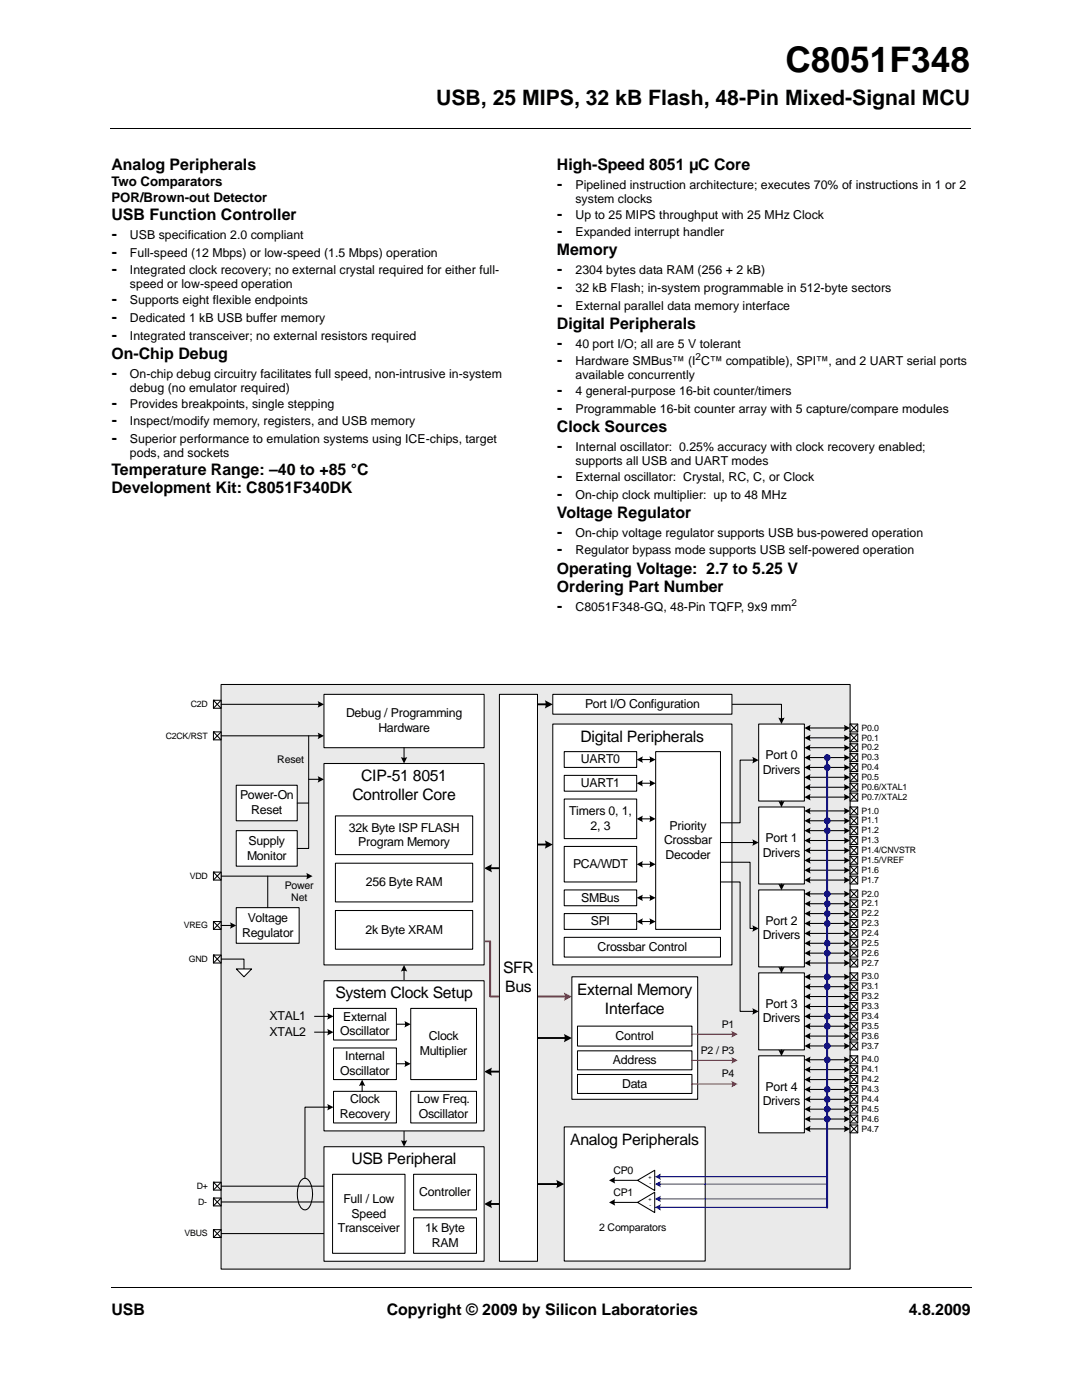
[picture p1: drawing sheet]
<svg xmlns="http://www.w3.org/2000/svg" width="216mm" height="279mm" viewBox="0 0 216 279" stroke-linecap="round" stroke-linejoin="round" font-family="sans-serif">
<path d="M22.1 25.7h171.7M22.1 256.9h171.7" fill="none" stroke="#000" stroke-width=".2"/>
<g fill="#fff">
<path d="M22.2 135.3h171.5v119.7h-171.5z"/>
<path d="M22.5 12.1h27.8v13.3h-27.8z"/>
<path d="M22.3 134.9h171.3v120.1h-171.3z"/>
<path d="M32.9 136.3h150.1v117.3h-150.1z"/>
</g>
<path d="M44.1 136.6h125.5v116.7h-125.5z" fill="#eaeaea"/>
<path d="M44.1 136.6h125.5v116.7h-125.5z" fill="none" stroke="#000" stroke-width=".21"/>
<path d="M64.6 138.6h32v10.6h-32z" fill="#fff"/>
<path d="M64.6 138.6h32v10.6h-32z" fill="none" stroke="#000" stroke-width=".21"/>
<path d="M151.4 144.5h9.1v15.4h-9.1z" fill="#fff"/>
<path d="M151.4 144.5h9.1v15.4h-9.1z" fill="none" stroke="#000" stroke-width=".21"/>
<path d="M169.6 144.5h1.6v1.6h-1.6z" fill="#fff"/>
<path d="M146 140.6h9.9v2.9M169.6 144.5h1.6v1.6h-1.6zM169.6 144.5h.1M169.6 144.5l1.6 1.6M171.2 144.5l-1.6 1.6" fill="none" stroke="#000" stroke-width=".21"/>
<path d="M155.3 143.2l.6 .1 .7-.1-.7 1.3z" fill-rule="evenodd" fill="#000"/>
<path d="M110.3 138.6h35.7v3.9h-35.7z" fill="#fff"/>
<path d="M110.3 138.6h35.7v3.9h-35.7z" fill="none" stroke="#000" stroke-width=".21"/>
<path d="M97.8 173.3h1.7" fill="none" stroke="#000" stroke-width=".37"/>
<path d="M96.6 173.3l1.6-.8-.2 .8 .2 .8z" fill-rule="evenodd" fill="#000"/>
<path d="M110.3 144.5h35.7v48.1h-35.7z" fill="#fff"/>
<path d="M110.3 144.5h35.7v48.1h-35.7z" fill="none" stroke="#000" stroke-width=".21"/>
<path d="M130.8 150h13v35.5h-13z" fill="#fff"/>
<path d="M130.8 150h13v35.5h-13z" fill="none" stroke="#000" stroke-width=".21"/>
<path d="M112.6 187.1h31.2v3.9h-31.2z" fill="#fff"/>
<path d="M128 151.6h1.9M128 163.4h1.9M128 172.5h1.9M128 179.2h1.9M112.6 187.1h31.2v3.9h-31.2z" fill="none" stroke="#000" stroke-width=".21"/>
<g fill="#000">
<path d="M127 151.6l1.3-.7-.2 .7 .2 .7z" fill-rule="evenodd"/>
<path d="M129.6 150.9l1.2 .7-1.2 .7 .1-.7z" fill-rule="evenodd"/>
<path d="M108.7 167.7l1.6 .9-1.6 .8 .2-.9z" fill-rule="evenodd"/>
<path d="M127 163.4l1.3-.6-.2 .6 .2 .7z" fill-rule="evenodd"/>
<path d="M127 172.5l1.3-.7-.2 .7 .2 .6z" fill-rule="evenodd"/>
<path d="M127 179.2l1.3-.7-.2 .7 .2 .6z" fill-rule="evenodd"/>
<path d="M129.6 162.8l1.2 .6-1.2 .7 .1-.7z" fill-rule="evenodd"/>
<path d="M129.6 171.8l1.2 .7-1.2 .6 .1-.6z" fill-rule="evenodd"/>
<path d="M129.6 178.5l1.2 .7-1.2 .6 .1-.6z" fill-rule="evenodd"/>
<path d="M96.6 213.9l1.6-.8-.2 .8 .2 .8z" fill-rule="evenodd"/>
</g>
<path d="M107.3 168.5h1.8M97.8 213.9h1.7" fill="none" stroke="#000" stroke-width=".37"/>
<path d="M47.1 156.7h12.2v7.1h-12.2z" fill="#fff"/>
<path d="M47.1 156.7h12.2v7.1h-12.2zM44.1 191.4h4.6v2" fill="none" stroke="#000" stroke-width=".21"/>
<path d="M47.2 193.4h3l-1.5 1.5z" fill="#fff"/>
<path d="M128 156.3h1.9M44.1 174.9h17.3M47.2 193.4h3l-1.5 1.5zM128 183.9h1.9" fill="none" stroke="#000" stroke-width=".21"/>
<g fill="#000">
<path d="M127 156.3l1.3-.6-.2 .6 .2 .7z" fill-rule="evenodd"/>
<path d="M129.6 155.7l1.2 .6-1.2 .7 .1-.7z" fill-rule="evenodd"/>
<path d="M61.1 174.2l1.3 .7-1.3 .6 .2-.7z" fill-rule="evenodd"/>
<path d="M127 183.9l1.3-.6-.2 .6 .2 .7z" fill-rule="evenodd"/>
<path d="M129.6 183.3l1.2 .6-1.2 .7 .1-.7z" fill-rule="evenodd"/>
</g>
<path d="M112.6 150h14.4v3.2h-14.4z" fill="#fff"/>
<path d="M112.6 150h14.4v3.2h-14.4z" fill="none" stroke="#000" stroke-width=".21"/>
<path d="M112.6 159.5h14.4v7.9h-14.4z" fill="#fff"/>
<path d="M112.6 159.5h14.4v7.9h-14.4z" fill="none" stroke="#000" stroke-width=".21"/>
<path d="M112.6 168.9h14.4v7.1h-14.4z" fill="#fff"/>
<path d="M112.6 168.9h14.4v7.1h-14.4z" fill="none" stroke="#000" stroke-width=".21"/>
<path d="M112.6 177.6h14.4v3.2h-14.4z" fill="#fff"/>
<path d="M112.6 177.6h14.4v3.2h-14.4z" fill="none" stroke="#000" stroke-width=".21"/>
<path d="M112.6 154.7h14.4v3.2h-14.4z" fill="#fff"/>
<path d="M112.6 154.7h14.4v3.2h-14.4z" fill="none" stroke="#000" stroke-width=".21"/>
<path d="M112.6 182.3h14.4v3.2h-14.4z" fill="#fff"/>
<path d="M112.6 182.3h14.4v3.2h-14.4z" fill="none" stroke="#000" stroke-width=".21"/>
<path d="M169.6 146.5h1.6v1.5h-1.6z" fill="#fff"/>
<path d="M169.6 146.5h1.6v1.5h-1.6zM169.6 146.5h.1M169.6 146.5l1.6 1.5M171.2 146.5l-1.6 1.5" fill="none" stroke="#000" stroke-width=".21"/>
<path d="M169.6 148.4h1.6v1.6h-1.6z" fill="#fff"/>
<path d="M169.6 148.4h1.6v1.6h-1.6zM169.6 148.4h.1M169.6 148.4l1.6 1.6M171.2 148.4l-1.6 1.6" fill="none" stroke="#000" stroke-width=".21"/>
<path d="M169.6 150.4h1.6v1.6h-1.6z" fill="#fff"/>
<path d="M169.6 150.4h1.6v1.6h-1.6zM169.6 150.4h.1M169.6 150.4l1.6 1.6M171.2 150.4l-1.6 1.6" fill="none" stroke="#000" stroke-width=".21"/>
<path d="M169.6 152.4h1.6v1.6h-1.6z" fill="#fff"/>
<path d="M169.6 152.4h1.6v1.6h-1.6zM169.6 152.4h.1M169.6 152.4l1.6 1.6M171.2 152.4l-1.6 1.6" fill="none" stroke="#000" stroke-width=".21"/>
<path d="M169.6 154.3h1.6v1.6h-1.6z" fill="#fff"/>
<path d="M169.6 154.3h1.6v1.6h-1.6zM169.6 154.3h.1M169.6 154.3l1.6 1.6M171.2 154.3l-1.6 1.6" fill="none" stroke="#000" stroke-width=".21"/>
<path d="M169.6 156.3h1.6v1.6h-1.6z" fill="#fff"/>
<path d="M169.6 156.3h1.6v1.6h-1.6zM169.6 156.3h.1M169.6 156.3l1.6 1.6M171.2 156.3l-1.6 1.6" fill="none" stroke="#000" stroke-width=".21"/>
<path d="M169.6 158.3h1.6v1.6h-1.6z" fill="#fff"/>
<path d="M169.6 158.3h1.6v1.6h-1.6zM169.6 158.3h.1M169.6 158.3l1.6 1.6M171.2 158.3l-1.6 1.6" fill="none" stroke="#000" stroke-width=".21"/>
<path d="M151.4 161.1h9.1v15.3h-9.1z" fill="#fff"/>
<path d="M151.4 161.1h9.1v15.3h-9.1z" fill="none" stroke="#000" stroke-width=".21"/>
<path d="M169.6 161.1h1.6v1.5h-1.6z" fill="#fff"/>
<path d="M169.6 161.1h1.6v1.5h-1.6zM169.6 161.1h.1M169.6 161.1l1.6 1.5M171.2 161.1l-1.6 1.5" fill="none" stroke="#000" stroke-width=".21"/>
<path d="M169.6 163h1.6v1.6h-1.6z" fill="#fff"/>
<path d="M169.6 163h1.6v1.6h-1.6zM169.6 163h.1M169.6 163l1.6 1.6M171.2 163l-1.6 1.6" fill="none" stroke="#000" stroke-width=".21"/>
<path d="M169.6 165h1.6v1.6h-1.6z" fill="#fff"/>
<path d="M169.6 165h1.6v1.6h-1.6zM169.6 165h.1M169.6 165l1.6 1.6M171.2 165l-1.6 1.6" fill="none" stroke="#000" stroke-width=".21"/>
<path d="M169.6 167h1.6v1.6h-1.6z" fill="#fff"/>
<path d="M169.6 167h1.6v1.5h-1.6zM169.6 167h.1M169.6 167l1.6 1.5M171.2 167l-1.6 1.5" fill="none" stroke="#000" stroke-width=".21"/>
<path d="M169.6 168.9h1.6v1.6h-1.6z" fill="#fff"/>
<path d="M169.6 168.9h1.6v1.6h-1.6zM169.6 168.9h.1M169.6 168.9l1.6 1.6M171.2 168.9l-1.6 1.6" fill="none" stroke="#000" stroke-width=".21"/>
<path d="M169.6 170.9h1.6v1.6h-1.6z" fill="#fff"/>
<path d="M169.6 170.9h1.6v1.6h-1.6zM169.6 170.9h.1M169.6 170.9l1.6 1.6M171.2 170.9l-1.6 1.6" fill="none" stroke="#000" stroke-width=".21"/>
<path d="M169.6 172.9h1.6v1.6h-1.6z" fill="#fff"/>
<path d="M169.6 172.9h1.6v1.6h-1.6zM169.6 172.9h.1M169.6 172.9l1.6 1.6M171.2 172.9l-1.6 1.6" fill="none" stroke="#000" stroke-width=".21"/>
<path d="M169.6 174.9h1.6v1.5h-1.6z" fill="#fff"/>
<path d="M169.6 174.9h1.6v1.5h-1.6zM169.6 174.9h.1M169.6 174.9l1.6 1.5M171.2 174.9l-1.6 1.5" fill="none" stroke="#000" stroke-width=".21"/>
<path d="M151.4 177.6h9.1v15.4h-9.1z" fill="#fff"/>
<path d="M151.4 177.6h9.1v15.4h-9.1z" fill="none" stroke="#000" stroke-width=".21"/>
<path d="M169.6 177.6h1.6v1.6h-1.6z" fill="#fff"/>
<path d="M169.6 177.6h1.6v1.6h-1.6zM169.6 177.6h.1M169.6 177.6l1.6 1.6M171.2 177.6l-1.6 1.6" fill="none" stroke="#000" stroke-width=".21"/>
<path d="M169.6 179.6h1.6v1.5h-1.6z" fill="#fff"/>
<path d="M169.6 179.6h1.6v1.5h-1.6zM169.6 179.6h.1M169.6 179.6l1.6 1.5M171.2 179.6l-1.6 1.5" fill="none" stroke="#000" stroke-width=".21"/>
<path d="M169.6 181.5h1.6v1.6h-1.6z" fill="#fff"/>
<path d="M169.6 181.5h1.6v1.6h-1.6zM169.6 181.5h.1M169.6 181.5l1.6 1.6M171.2 181.5l-1.6 1.6" fill="none" stroke="#000" stroke-width=".21"/>
<path d="M169.6 183.5h1.6v1.6h-1.6z" fill="#fff"/>
<path d="M169.6 183.5h1.6v1.6h-1.6zM169.6 183.5h.1M169.6 183.5l1.6 1.6M171.2 183.5l-1.6 1.6" fill="none" stroke="#000" stroke-width=".21"/>
<path d="M169.6 185.5h1.6v1.6h-1.6z" fill="#fff"/>
<path d="M169.6 185.5h1.6v1.6h-1.6zM169.6 185.5h.1M169.6 185.5l1.6 1.6M171.2 185.5l-1.6 1.6" fill="none" stroke="#000" stroke-width=".21"/>
<path d="M169.6 187.5h1.6v1.5h-1.6z" fill="#fff"/>
<path d="M169.6 187.4h1.6v1.6h-1.6zM169.6 187.4h.1M169.6 187.4l1.6 1.6M171.2 187.4l-1.6 1.6" fill="none" stroke="#000" stroke-width=".21"/>
<path d="M169.6 189.4h1.6v1.6h-1.6z" fill="#fff"/>
<path d="M169.6 189.4h1.6v1.6h-1.6zM169.6 189.4h.1M169.6 189.4l1.6 1.6M171.2 189.4l-1.6 1.6" fill="none" stroke="#000" stroke-width=".21"/>
<path d="M169.6 191.4h1.6v1.6h-1.6z" fill="#fff"/>
<path d="M169.6 191.4h1.6v1.6h-1.6zM169.6 191.4h.1M169.6 191.4l1.6 1.6M171.2 191.4l-1.6 1.6" fill="none" stroke="#000" stroke-width=".21"/>
<path d="M151.4 194.2h9.1v15.3h-9.1z" fill="#fff"/>
<path d="M151.4 194.2h9.1v15.3h-9.1z" fill="none" stroke="#000" stroke-width=".21"/>
<path d="M169.6 194.2h1.6v1.5h-1.6z" fill="#fff"/>
<path d="M169.6 194.2h1.6v1.5h-1.6zM169.6 194.2h.1M169.6 194.2l1.6 1.5M171.2 194.2l-1.6 1.5" fill="none" stroke="#000" stroke-width=".21"/>
<path d="M169.6 196.1h1.6v1.6h-1.6z" fill="#fff"/>
<path d="M169.6 196.1h1.6v1.6h-1.6zM169.6 196.1h.1M169.6 196.1l1.6 1.6M171.2 196.1l-1.6 1.6" fill="none" stroke="#000" stroke-width=".21"/>
<path d="M169.6 198.1h1.6v1.6h-1.6z" fill="#fff"/>
<path d="M169.6 198.1h1.6v1.6h-1.6zM169.6 198.1h.1M169.6 198.1l1.6 1.6M171.2 198.1l-1.6 1.6" fill="none" stroke="#000" stroke-width=".21"/>
<path d="M169.6 200.1h1.6v1.6h-1.6z" fill="#fff"/>
<path d="M169.6 200.1h1.6v1.6h-1.6zM169.6 200.1h.1M169.6 200.1l1.6 1.6M171.2 200.1l-1.6 1.6" fill="none" stroke="#000" stroke-width=".21"/>
<path d="M169.6 202h1.6v1.6h-1.6z" fill="#fff"/>
<path d="M169.6 202h1.6v1.6h-1.6zM169.6 202h.1M169.6 202l1.6 1.6M171.2 202l-1.6 1.6" fill="none" stroke="#000" stroke-width=".21"/>
<path d="M169.6 204h1.6v1.6h-1.6z" fill="#fff"/>
<path d="M169.6 204h1.6v1.6h-1.6zM169.6 204h.1M169.6 204l1.6 1.6M171.2 204l-1.6 1.6" fill="none" stroke="#000" stroke-width=".21"/>
<path d="M169.6 206h1.6v1.6h-1.6z" fill="#fff"/>
<path d="M169.6 206h1.6v1.6h-1.6zM169.6 206h.1M169.6 206l1.6 1.6M171.2 206l-1.6 1.6" fill="none" stroke="#000" stroke-width=".21"/>
<path d="M169.6 208h1.6v1.5h-1.6z" fill="#fff"/>
<path d="M169.6 208h1.6v1.5h-1.6zM169.6 208h.1M169.6 208l1.6 1.5M171.2 208l-1.6 1.5" fill="none" stroke="#000" stroke-width=".21"/>
<path d="M151.4 210.7h9.1v15.4h-9.1z" fill="#fff"/>
<path d="M151.4 210.7h9.1v15.4h-9.1z" fill="none" stroke="#000" stroke-width=".21"/>
<path d="M169.6 210.7h1.6v1.6h-1.6z" fill="#fff"/>
<path d="M169.6 210.7h1.6v1.6h-1.6zM169.6 210.7h.1M169.6 210.7l1.6 1.6M171.2 210.7l-1.6 1.6" fill="none" stroke="#000" stroke-width=".21"/>
<path d="M169.6 212.7h1.6v1.6h-1.6z" fill="#fff"/>
<path d="M169.6 212.7h1.6v1.6h-1.6zM169.6 212.7h.1M169.6 212.7l1.6 1.6M171.2 212.7l-1.6 1.6" fill="none" stroke="#000" stroke-width=".21"/>
<path d="M169.6 214.7h1.6v1.5h-1.6z" fill="#fff"/>
<path d="M169.6 214.6h1.6v1.6h-1.6zM169.6 214.6h.1M169.6 214.6l1.6 1.6M171.2 214.6l-1.6 1.6" fill="none" stroke="#000" stroke-width=".21"/>
<path d="M169.6 216.6h1.6v1.6h-1.6z" fill="#fff"/>
<path d="M169.6 216.6h1.6v1.6h-1.6zM169.6 216.6h.1M169.6 216.6l1.6 1.6M171.2 216.6l-1.6 1.6" fill="none" stroke="#000" stroke-width=".21"/>
<path d="M169.6 218.6h1.6v1.6h-1.6z" fill="#fff"/>
<path d="M169.6 218.6h1.6v1.6h-1.6zM169.6 218.6h.1M169.6 218.6l1.6 1.6M171.2 218.6l-1.6 1.6" fill="none" stroke="#000" stroke-width=".21"/>
<path d="M169.6 220.6h1.6v1.5h-1.6z" fill="#fff"/>
<path d="M169.6 220.6h1.6v1.5h-1.6zM169.6 220.6h.1M169.6 220.6l1.6 1.5M171.2 220.6l-1.6 1.5" fill="none" stroke="#000" stroke-width=".21"/>
<path d="M169.6 222.5h1.6v1.6h-1.6z" fill="#fff"/>
<path d="M169.6 222.5h1.6v1.6h-1.6zM169.6 222.5h.1M169.6 222.5l1.6 1.6M171.2 222.5l-1.6 1.6" fill="none" stroke="#000" stroke-width=".21"/>
<path d="M169.6 224.5h1.6v1.6h-1.6z" fill="#fff"/>
<path d="M169.6 224.5h1.6v1.6h-1.6zM169.6 224.5h.1M169.6 224.5l1.6 1.6M171.2 224.5l-1.6 1.6" fill="none" stroke="#000" stroke-width=".21"/>
<path d="M47.1 165.8h12.2v7.1h-12.2z" fill="#fff"/>
<path d="M150.4 151.7h-2.7v12.5h-3.9M155.9 159.9v.2M47.1 165.8h12.2v7.1h-12.2zM143.8 172.1h5.9v13.2h.7M143.8 176h3.9v25.8h2.7M143.8 168.1h6.6M155.9 176.4v.3M80.6 193.6v2.1M155.9 193v.2M155.9 209.5v.3M80.6 225.7v2.2" fill="none" stroke="#000" stroke-width=".21"/>
<path d="M107.3 140.6h1.8M107.3 207.2h5.6M97.8 240.3h1.7" fill="none" stroke="#000" stroke-width=".37"/>
<g fill="#000">
<path d="M108.7 139.7l1.6 .9-1.6 .8 .2-.8z" fill-rule="evenodd"/>
<path d="M150.1 151l1.3 .7-1.3 .7 .2-.7z" fill-rule="evenodd"/>
<path d="M150.1 167.5l1.3 .6-1.3 .7 .2-.6z" fill-rule="evenodd"/>
<path d="M155.3 159.8l.6 .2 .7-.2-.7 1.3z" fill-rule="evenodd"/>
<path d="M155.3 176.4l.6 .1 .7-.1-.7 1.3z" fill-rule="evenodd"/>
<path d="M80.6 192.6l.7 1.3-.7-.2-.6 .2z" fill-rule="evenodd"/>
<path d="M150.1 184.7l1.3 .6-1.3 .6 .2-.6z" fill-rule="evenodd"/>
<path d="M155.3 192.9l.6 .2 .7-.2-.7 1.3z" fill-rule="evenodd"/>
<path d="M112.5 206.4l1.6 .8-1.6 .8 .2-.8z" fill-rule="evenodd"/>
<path d="M150.1 201.2l1.3 .6-1.3 .7 .2-.7z" fill-rule="evenodd"/>
<path d="M155.3 209.5l.6 .1 .7-.1-.7 1.3z" fill-rule="evenodd"/>
<path d="M80 227.5l.6 .2 .7-.2-.7 1.4z" fill-rule="evenodd"/>
<path d="M96.6 240.3l1.6-.8-.2 .8 .2 .8z" fill-rule="evenodd"/>
</g>
<path d="M64.6 195.7h32v30h-32z" fill="#fff"/>
<path d="M64.6 195.7h32v30h-32z" fill="none" stroke="#000" stroke-width=".21"/>
<path d="M66.5 201.3h12.6v6.3h-12.6z" fill="#fff"/>
<path d="M66.5 201.2h12.6v6.4h-12.6z" fill="none" stroke="#000" stroke-width=".21"/>
<path d="M66.5 209.1h12.6v6.4h-12.6z" fill="#fff"/>
<path d="M62.8 202.8h2.8M62.8 206h2.8M66.5 209.1h12.6v6.4h-12.6z" fill="none" stroke="#000" stroke-width=".21"/>
<g fill="#000">
<path d="M65.3 202.2l1.2 .6-1.2 .7 .1-.7z" fill-rule="evenodd"/>
<path d="M65.3 205.3l1.2 .7-1.2 .7 .1-.7z" fill-rule="evenodd"/>
</g>
<path d="M82 217.8h13.1v6.3h-13.1z" fill="#fff"/>
<path d="M82 217.8h13.1v6.3h-13.1z" fill="none" stroke="#000" stroke-width=".21"/>
<path d="M82 201.3h13.1v14.2h-13.1z" fill="#fff"/>
<path d="M79.1 204.4h1.9M79.1 212.3h1.9M82 201.2h13.1v14.3h-13.1z" fill="none" stroke="#000" stroke-width=".21"/>
<g fill="#000">
<path d="M80.7 203.8l1.3 .6-1.3 .7 .1-.7z" fill-rule="evenodd"/>
<path d="M80.7 211.6l1.3 .7-1.3 .7 .1-.7z" fill-rule="evenodd"/>
</g>
<path d="M66.5 217.8h12.6v6.3h-12.6z" fill="#fff"/>
<path d="M66.5 217.8h12.6v6.3h-12.6zM72.3 216.4v1.4M44.1 236.7h21.3M44.1 239.9h21.3M44.1 246.2h21.3" fill="none" stroke="#000" stroke-width=".21"/>
<g fill="#000">
<path d="M72.3 215.5l.6 1.2-.6-.1-.7 .1z" fill-rule="evenodd"/>
<path d="M65.1 236.1l1.3 .6-1.3 .7 .2-.7z" fill-rule="evenodd"/>
<path d="M65.1 239.2l1.3 .7-1.3 .6 .2-.6z" fill-rule="evenodd"/>
<path d="M65.1 245.6l1.3 .6-1.3 .6 .2-.6z" fill-rule="evenodd"/>
</g>
<path d="M42.6 235.9h1.5v1.6h-1.5z" fill="#fff"/>
<path d="M42.6 235.9h1.5v1.6h-1.5zM42.6 235.9h.1M42.6 235.9l1.5 1.6M44.1 235.9l-1.5 1.6" fill="none" stroke="#000" stroke-width=".21"/>
<path d="M42.6 239.1h1.5v1.6h-1.5z" fill="#fff"/>
<path d="M42.6 239.1h1.5v1.6h-1.5zM42.6 239.1h.1M42.6 239.1l1.5 1.6M44.1 239.1l-1.5 1.6" fill="none" stroke="#000" stroke-width=".21"/>
<path d="M42.6 245.4h1.5v1.6h-1.5z" fill="#fff"/>
<path d="M42.6 245.4h1.5v1.6h-1.5zM42.6 245.4h.1M42.6 245.4l1.5 1.6M44.1 245.4l-1.5 1.6" fill="none" stroke="#000" stroke-width=".21"/>
<path d="M64.6 228.9h32v22.8h-32z" fill="#fff"/>
<path d="M64.6 228.9h32v22.8h-32z" fill="none" stroke="#000" stroke-width=".21"/>
<path d="M82.5 234.4h12.6v7.1h-12.6z" fill="#fff"/>
<path d="M82.5 234.4h12.6v7.1h-12.6z" fill="none" stroke="#000" stroke-width=".21"/>
<path d="M82.5 243h12.6v7.1h-12.6z" fill="#fff"/>
<path d="M82.5 243h12.6v7.1h-12.6z" fill="none" stroke="#000" stroke-width=".21"/>
<path d="M66.4 234.4h14.4v15.7h-14.4z" fill="#fff"/>
<path d="M60.2 235.4a.81 .81 0 0 1 1.2-.1 5 5 0 0 1 .2 5.8 .94 .94 0 0 1-1.6-.2 5.4 5.4 0 0 1 0-5.3zM65.6 221h-4.7v14.2M66.4 234.4h14.4v15.7h-14.4z" fill="none" stroke="#000" stroke-width=".21"/>
<path d="M65.3 220.3l1.2 .7-1.2 .6 .1-.6z" fill-rule="evenodd" fill="#000"/>
<path d="M96.6 187.9h1.2v11h15.1" fill="none" stroke="#f00" stroke-width=".37"/>
<path d="M112.5 198.1l1.6 .8-1.6 .8 .2-.8z" fill-rule="evenodd" fill="#f00"/>
<path d="M114.1 194.9h25.1v24.5h-25.1z" fill="#fff"/>
<path d="M114.1 194.9h25.1v24.5h-25.1z" fill="none" stroke="#000" stroke-width=".21"/>
<path d="M115.2 204.8h22.9v4h-22.9z" fill="#fff"/>
<path d="M115.2 204.8h22.9v4h-22.9z" fill="none" stroke="#000" stroke-width=".21"/>
<path d="M115.2 209.7h22.9v3.8h-22.9z" fill="#fff"/>
<path d="M115.2 209.7h22.9v3.8h-22.9z" fill="none" stroke="#000" stroke-width=".21"/>
<path d="M115.2 214.4h22.9v3.8h-22.9z" fill="#fff"/>
<path d="M115.2 214.4h22.9v3.8h-22.9z" fill="none" stroke="#000" stroke-width=".21"/>
<path d="M138.1 206.4h8.1" fill="none" stroke="#f00" stroke-width=".21"/>
<path d="M145.9 205.7l1.3 .7-1.3 .7 .2-.7z" fill-rule="evenodd" fill="#f00"/>
<path d="M138.1 211.6h8.1" fill="none" stroke="#f00" stroke-width=".21"/>
<path d="M145.9 211l1.3 .6-1.3 .7 .2-.7z" fill-rule="evenodd" fill="#f00"/>
<path d="M138.1 216.3h8.1" fill="none" stroke="#f00" stroke-width=".21"/>
<path d="M145.9 215.7l1.3 .6-1.3 .7 .2-.6z" fill-rule="evenodd" fill="#f00"/>
<path d="M42.6 174.1h1.5v1.5h-1.5z" fill="#fff"/>
<path d="M42.6 174h1.5v1.6h-1.5zM42.6 174h.1M42.6 174l1.5 1.6M44.1 174l-1.5 1.6" fill="none" stroke="#000" stroke-width=".21"/>
<path d="M42.6 190.6h1.5v1.6h-1.5z" fill="#fff"/>
<path d="M42.6 190.6h1.5v1.6h-1.5zM42.6 190.6h.1M42.6 190.6l1.5 1.6M44.1 190.6l-1.5 1.6" fill="none" stroke="#000" stroke-width=".21"/>
<path d="M42.6 183.9h1.5v1.6h-1.5z" fill="#fff"/>
<path d="M42.6 183.9h1.5v1.6h-1.5zM42.6 183.9h.1M42.6 183.9l1.5 1.6M44.1 183.9l-1.5 1.6" fill="none" stroke="#000" stroke-width=".21"/>
<path d="M47.1 181.1h12.6v7.2h-12.6z" fill="#fff"/>
<g fill="none" stroke="#000" stroke-width=".21">
<path d="M80.6 149.2v2.2M161.5 145.3h7.2M161.5 147.3h7.2M161.5 149.2h7.2M161.5 151.2h7.2M161.5 153.2h7.2M161.5 155.1h7.2M161.5 157.1h7.2M161.5 159.1h7.2M53.4 174.9v6.2M161.5 161.8h7.2M161.5 163.8h7.2"/>
<path d="M161.5 165.8h7.2M161.5 167.7h7.2M161.5 169.7h7.2M161.5 171.7h7.2M161.5 173.7h7.2M161.5 175.6h7.2M161.5 178.4h7.2M44.1 184.7h2.1M47.1 181.1h12.6v7.2h-12.6zM161.5 180.4h7.2M161.5 182.3h7.2M161.5 184.3h7.2"/>
<path d="M161.5 186.3h7.2M161.5 188.3h7.2M161.5 190.2h7.2M161.5 192.2h7.2M161.5 194.9h7.2M161.5 196.9h7.2M161.5 198.9h7.2M161.5 200.9h7.2M161.5 202.8h7.2M161.5 204.8h7.2M161.5 206.8h7.2M161.5 208.7h7.2"/>
<path d="M161.5 211.5h7.2M161.5 213.5h7.2M161.5 215.5h7.2M161.5 217.4h7.2M161.5 219.4h7.2M161.5 221.4h7.2M161.5 223.3h7.2M161.5 225.3h7.2"/>
</g>
<g fill="#000">
<path d="M80 151.1l.6 .1 .7-.1-.7 1.3z" fill-rule="evenodd"/>
<path d="M160.5 145.3l1.3-.6-.2 .6 .2 .6z" fill-rule="evenodd"/>
<path d="M160.5 147.3l1.3-.7-.2 .7 .2 .6z" fill-rule="evenodd"/>
<path d="M160.5 149.2l1.3-.6-.2 .6 .2 .7z" fill-rule="evenodd"/>
<path d="M160.5 151.2l1.3-.6-.2 .6 .2 .6z" fill-rule="evenodd"/>
<path d="M160.5 153.2l1.3-.7-.2 .7 .2 .6z" fill-rule="evenodd"/>
<path d="M160.5 155.1l1.3-.6-.2 .6 .2 .7z" fill-rule="evenodd"/>
<path d="M160.5 157.1l1.3-.6-.2 .6 .2 .7z" fill-rule="evenodd"/>
<path d="M160.5 159.1l1.3-.7-.2 .7 .2 .6z" fill-rule="evenodd"/>
<path d="M168.4 144.7l1.2 .6-1.2 .6 .1-.6z" fill-rule="evenodd"/>
<path d="M168.4 146.6l1.2 .7-1.2 .6 .1-.6z" fill-rule="evenodd"/>
<path d="M168.4 148.6l1.2 .6-1.2 .7 .1-.6z" fill-rule="evenodd"/>
<path d="M168.4 150.6l1.2 .6-1.2 .6 .1-.6z" fill-rule="evenodd"/>
<path d="M168.4 152.5l1.2 .7-1.2 .6 .1-.6z" fill-rule="evenodd"/>
<path d="M168.4 154.5l1.2 .6-1.2 .7 .1-.7z" fill-rule="evenodd"/>
<path d="M168.4 156.5l1.2 .6-1.2 .7 .1-.7z" fill-rule="evenodd"/>
<path d="M168.4 158.4l1.2 .7-1.2 .6 .1-.6z" fill-rule="evenodd"/>
<path d="M160.5 161.8l1.3-.6-.2 .6 .2 .7z" fill-rule="evenodd"/>
<path d="M160.5 163.8l1.3-.6-.2 .6 .2 .7z" fill-rule="evenodd"/>
<path d="M160.5 165.8l1.3-.7-.2 .7 .2 .6z" fill-rule="evenodd"/>
<path d="M160.5 167.7l1.3-.6-.2 .7 .2 .6z" fill-rule="evenodd"/>
<path d="M160.5 169.7l1.3-.6-.2 .6 .2 .7z" fill-rule="evenodd"/>
<path d="M160.5 171.7l1.3-.7-.2 .7 .2 .7z" fill-rule="evenodd"/>
<path d="M160.5 173.7l1.3-.7-.2 .7 .2 .6z" fill-rule="evenodd"/>
<path d="M160.5 175.6l1.3-.6-.2 .6 .2 .7z" fill-rule="evenodd"/>
<path d="M160.5 178.4l1.3-.6-.2 .6 .2 .6z" fill-rule="evenodd"/>
<path d="M168.4 161.2l1.2 .6-1.2 .7 .1-.6z" fill-rule="evenodd"/>
<path d="M168.4 163.2l1.2 .6-1.2 .7 .1-.6z" fill-rule="evenodd"/>
<path d="M168.4 165.1l1.2 .7-1.2 .6 .1-.6z" fill-rule="evenodd"/>
<path d="M168.4 167.1l1.2 .6-1.2 .7 .1-.6z" fill-rule="evenodd"/>
<path d="M168.4 169.1l1.2 .6-1.2 .7 .1-.7z" fill-rule="evenodd"/>
<path d="M168.4 171l1.2 .7-1.2 .7 .1-.7z" fill-rule="evenodd"/>
<path d="M168.4 173l1.2 .7-1.2 .6 .1-.6z" fill-rule="evenodd"/>
<path d="M168.4 175l1.2 .6-1.2 .7 .1-.7z" fill-rule="evenodd"/>
<path d="M168.4 177.8l1.2 .6-1.2 .6 .1-.5z" fill-rule="evenodd"/>
<path d="M45.9 184.1l1.2 .6-1.2 .7 .1-.7z" fill-rule="evenodd"/>
<path d="M160.5 180.4l1.3-.7-.2 .7 .2 .6z" fill-rule="evenodd"/>
<path d="M160.5 182.3l1.3-.6-.2 .6 .2 .7z" fill-rule="evenodd"/>
<path d="M160.5 184.3l1.3-.6-.2 .6 .2 .7z" fill-rule="evenodd"/>
<path d="M160.5 186.3l1.3-.7-.2 .7 .2 .6z" fill-rule="evenodd"/>
<path d="M160.5 188.3l1.3-.7-.2 .6 .2 .7z" fill-rule="evenodd"/>
<path d="M160.5 190.2l1.3-.6-.2 .6 .2 .7z" fill-rule="evenodd"/>
<path d="M160.5 192.2l1.3-.7-.2 .7 .2 .6z" fill-rule="evenodd"/>
<path d="M160.5 194.9l1.3-.6-.2 .7 .2 .6z" fill-rule="evenodd"/>
<path d="M160.5 196.9l1.3-.6-.2 .6 .2 .7z" fill-rule="evenodd"/>
<path d="M160.5 198.9l1.3-.7-.2 .7 .2 .6z" fill-rule="evenodd"/>
<path d="M168.4 179.7l1.2 .7-1.2 .6 .1-.6z" fill-rule="evenodd"/>
<path d="M168.4 181.7l1.2 .6-1.2 .7 .1-.7z" fill-rule="evenodd"/>
<path d="M168.4 183.7l1.2 .6-1.2 .7 .1-.7z" fill-rule="evenodd"/>
<path d="M168.4 185.6l1.2 .7-1.2 .6 .1-.6z" fill-rule="evenodd"/>
<path d="M168.4 187.6l1.2 .7-1.2 .6 .1-.7z" fill-rule="evenodd"/>
<path d="M168.4 189.6l1.2 .6-1.2 .7 .1-.7z" fill-rule="evenodd"/>
<path d="M168.4 191.5l1.2 .7-1.2 .6 .1-.6z" fill-rule="evenodd"/>
<path d="M168.4 194.3l1.2 .6-1.2 .7 .1-.6z" fill-rule="evenodd"/>
<path d="M168.4 196.3l1.2 .6-1.2 .7 .1-.7z" fill-rule="evenodd"/>
<path d="M168.4 198.2l1.2 .7-1.2 .6 .1-.6z" fill-rule="evenodd"/>
<path d="M160.5 200.9l1.3-.7-.2 .7 .2 .6z" fill-rule="evenodd"/>
<path d="M160.5 202.8l1.3-.6-.2 .6 .2 .7z" fill-rule="evenodd"/>
<path d="M160.5 204.8l1.3-.6-.2 .6 .2 .7z" fill-rule="evenodd"/>
<path d="M160.5 206.8l1.3-.7-.2 .7 .2 .6z" fill-rule="evenodd"/>
<path d="M160.5 208.7l1.3-.6-.2 .6 .2 .7z" fill-rule="evenodd"/>
<path d="M160.5 211.5l1.3-.6-.2 .6 .2 .7z" fill-rule="evenodd"/>
<path d="M160.5 213.5l1.3-.7-.2 .7 .2 .6z" fill-rule="evenodd"/>
<path d="M160.5 215.5l1.3-.7-.2 .6 .2 .7z" fill-rule="evenodd"/>
<path d="M160.5 217.4l1.3-.6-.2 .6 .2 .7z" fill-rule="evenodd"/>
<path d="M160.5 219.4l1.3-.7-.2 .7 .2 .6z" fill-rule="evenodd"/>
<path d="M168.4 200.2l1.2 .7-1.2 .6 .1-.6z" fill-rule="evenodd"/>
<path d="M168.4 202.2l1.2 .6-1.2 .7 .1-.7z" fill-rule="evenodd"/>
<path d="M168.4 204.2l1.2 .6-1.2 .7 .1-.7z" fill-rule="evenodd"/>
<path d="M168.4 206.1l1.2 .7-1.2 .6 .1-.6z" fill-rule="evenodd"/>
<path d="M168.4 208.1l1.2 .6-1.2 .7 .1-.7z" fill-rule="evenodd"/>
<path d="M168.4 210.9l1.2 .6-1.2 .7 .1-.7z" fill-rule="evenodd"/>
<path d="M168.4 212.8l1.2 .7-1.2 .6 .1-.6z" fill-rule="evenodd"/>
<path d="M168.4 214.8l1.2 .7-1.2 .6 .1-.7z" fill-rule="evenodd"/>
<path d="M168.4 216.8l1.2 .6-1.2 .7 .1-.7z" fill-rule="evenodd"/>
<path d="M168.4 218.7l1.2 .7-1.2 .6 .1-.6z" fill-rule="evenodd"/>
<path d="M160.5 221.4l1.3-.7-.2 .7 .2 .6z" fill-rule="evenodd"/>
<path d="M160.5 223.3l1.3-.6-.2 .6 .2 .7z" fill-rule="evenodd"/>
<path d="M160.5 225.3l1.3-.6-.2 .6 .2 .7z" fill-rule="evenodd"/>
<path d="M168.4 220.7l1.2 .7-1.2 .6 .1-.6z" fill-rule="evenodd"/>
<path d="M168.4 222.7l1.2 .6-1.2 .7 .1-.7z" fill-rule="evenodd"/>
<path d="M168.4 224.7l1.2 .6-1.2 .7 .1-.6z" fill-rule="evenodd"/>
</g>
<path d="M165.1 151.2v89.9" fill="none" stroke="#00f" stroke-width=".37"/>
<circle cx="165.1" cy="163.8" r=".58" fill="#00f"/>
<circle cx="165" cy="163.8" r=".58" fill="none" stroke="#00f" stroke-width=".2"/>
<circle cx="165.1" cy="165.8" r=".56" fill="#00f"/>
<circle cx="165.1" cy="165.8" r=".56" fill="none" stroke="#00f" stroke-width=".2"/>
<circle cx="165.1" cy="178.4" r=".58" fill="#00f"/>
<circle cx="165" cy="178.4" r=".58" fill="none" stroke="#00f" stroke-width=".2"/>
<circle cx="165.1" cy="180.4" r=".56" fill="#00f"/>
<circle cx="165.1" cy="180.4" r=".56" fill="none" stroke="#00f" stroke-width=".2"/>
<circle cx="165.1" cy="182.4" r=".56" fill="#00f"/>
<circle cx="165.1" cy="182.4" r=".56" fill="none" stroke="#00f" stroke-width=".2"/>
<path d="M164.6 183.9l.3-.2a.59 .59 0 0 1 .7 .3 .59 .59 0 0 1-.2 .8l-.4 .1-.3-.2-.2-.3z" fill-rule="evenodd" fill="#00f"/>
<path d="M164.6 183.9l.3-.2a.59 .59 0 0 1 .7 .3 .59 .59 0 0 1-.2 .8l-.4 .1-.3-.2-.2-.3z" fill="none" stroke="#00f" stroke-width=".2"/>
<circle cx="165.1" cy="188.3" r=".58" fill="#00f"/>
<circle cx="165" cy="188.3" r=".58" fill="none" stroke="#00f" stroke-width=".2"/>
<circle cx="165.1" cy="190.2" r=".58" fill="#00f"/>
<circle cx="165.1" cy="190.2" r=".58" fill="none" stroke="#00f" stroke-width=".2"/>
<circle cx="165.1" cy="195" r=".57" fill="#00f"/>
<circle cx="165.1" cy="195" r=".57" fill="none" stroke="#00f" stroke-width=".2"/>
<path d="M42.6 146.1h1.5v1.6h-1.5z" fill="#fff"/>
<path d="M42.6 146.1h1.5v1.6h-1.5zM42.6 146.1h.1M42.6 146.1l1.5 1.6M44.1 146.1l-1.5 1.6M44.1 146.8h19.6M61.6 146.8v22.5h-2.3M61.6 155.5h2.1M59.3 160.3h2.3" fill="none" stroke="#000" stroke-width=".21"/>
<g fill="#000">
<path d="M63.4 146.2l1.2 .7-1.2 .6 .1-.6z" fill-rule="evenodd"/>
<path d="M63.4 154.9l1.2 .6-1.2 .7 .1-.7z" fill-rule="evenodd"/>
</g>
<path d="M42.6 139.8h1.5v1.6h-1.5z" fill="#fff"/>
<path d="M42.6 139.8h1.5v1.5h-1.5zM42.6 139.8h.1M42.6 139.8l1.5 1.5M44.1 139.8l-1.5 1.5M44.1 140.6h19.6" fill="none" stroke="#000" stroke-width=".21"/>
<path d="M63.4 139.9l1.2 .7-1.2 .6 .1-.6z" fill-rule="evenodd" fill="#000"/>
<circle cx="165.1" cy="151.2" r=".56" fill="#00f"/>
<circle cx="165.1" cy="151.2" r=".56" fill="none" stroke="#00f" stroke-width=".2"/>
<circle cx="165" cy="153.2" r=".58" fill="#00f"/>
<circle cx="165.1" cy="153.2" r=".58" fill="none" stroke="#00f" stroke-width=".2"/>
<circle cx="165.1" cy="197" r=".56" fill="#00f"/>
<circle cx="165.1" cy="197" r=".56" fill="none" stroke="#00f" stroke-width=".2"/>
<circle cx="165.1" cy="202.8" r=".58" fill="#00f"/>
<circle cx="165" cy="202.8" r=".58" fill="none" stroke="#00f" stroke-width=".2"/>
<circle cx="165.1" cy="204.8" r=".58" fill="#00f"/>
<circle cx="165.1" cy="204.8" r=".58" fill="none" stroke="#00f" stroke-width=".2"/>
<circle cx="165" cy="208.7" r=".58" fill="#00f"/>
<circle cx="165" cy="208.7" r=".58" fill="none" stroke="#00f" stroke-width=".2"/>
<circle cx="165.1" cy="211.5" r=".56" fill="#00f"/>
<circle cx="165.1" cy="211.5" r=".56" fill="none" stroke="#00f" stroke-width=".2"/>
<circle cx="165.1" cy="217.4" r=".57" fill="#00f"/>
<circle cx="165.1" cy="217.4" r=".57" fill="none" stroke="#00f" stroke-width=".2"/>
<circle cx="165.1" cy="219.4" r=".58" fill="#00f"/>
<circle cx="165.1" cy="219.4" r=".58" fill="none" stroke="#00f" stroke-width=".2"/>
<circle cx="165.1" cy="221.4" r=".58" fill="#00f"/>
<circle cx="165" cy="221.4" r=".58" fill="none" stroke="#00f" stroke-width=".2"/>
<circle cx="165.1" cy="223.3" r=".57" fill="#00f"/>
<circle cx="165.1" cy="223.3" r=".57" fill="none" stroke="#00f" stroke-width=".2"/>
<path d="M64.6 152.4h32v40.2h-32z" fill="#fff"/>
<path d="M64.6 152.4h32v40.2h-32z" fill="none" stroke="#000" stroke-width=".21"/>
<path d="M66.9 162.8h27.4v7.8h-27.4z" fill="#fff"/>
<path d="M66.9 162.8h27.4v7.8h-27.4z" fill="none" stroke="#000" stroke-width=".21"/>
<path d="M66.9 172.3h27.4v7.7h-27.4z" fill="#fff"/>
<path d="M66.9 172.3h27.4v7.7h-27.4z" fill="none" stroke="#000" stroke-width=".21"/>
<path d="M66.9 181.7h27.4v7.7h-27.4z" fill="#fff"/>
<path d="M66.9 181.7h27.4v7.7h-27.4z" fill="none" stroke="#000" stroke-width=".21"/>
<path d="M112.6 224.9h28.1v26.8h-28.1z" fill="#fff"/>
<path d="M112.6 224.9h28.1v26.8h-28.1z" fill="none" stroke="#000" stroke-width=".21"/>
<path d="M118.7 243.2h15.2v3.6h-15.2z" fill="#fff"/>
<path d="M127.2 235.6l3.4-2v4z" fill="#fff"/>
<path d="M122.5 235.6h4.7M127.2 235.6l3.4-2v4z" fill="none" stroke="#000" stroke-width=".21"/>
<path d="M121.5 235.6l1.3-.7-.2 .7 .2 .6z" fill-rule="evenodd" fill="#000"/>
<path d="M127.2 240l3.4-2.1v4.1z" fill="#fff"/>
<path d="M122.5 240h4.7M127.2 240l3.4-2.1v4.1z" fill="none" stroke="#000" stroke-width=".21"/>
<path d="M121.5 240l1.3-.7-.2 .7 .2 .6z" fill-rule="evenodd" fill="#000"/>
<path d="M131.6 234.8h33.5" fill="none" stroke="#00f" stroke-width=".21"/>
<path d="M130.6 234.8l1.3-.6-.2 .6 .2 .7z" fill-rule="evenodd" fill="#00f"/>
<path d="M131.6 236.3h33.5" fill="none" stroke="#00f" stroke-width=".21"/>
<path d="M130.6 236.3l1.3-.6-.2 .6 .2 .7z" fill-rule="evenodd" fill="#00f"/>
<path d="M107.3 236.3h4.1" fill="none" stroke="#000" stroke-width=".37"/>
<path d="M111 235.5l1.6 .8-1.6 .8 .2-.8z" fill-rule="evenodd" fill="#000"/>
<path d="M131.6 239.3h33.5" fill="none" stroke="#00f" stroke-width=".21"/>
<path d="M130.6 239.3l1.3-.7-.2 .7 .2 .6z" fill-rule="evenodd" fill="#00f"/>
<path d="M131.6 240.9h33.5" fill="none" stroke="#00f" stroke-width=".21"/>
<path d="M130.6 240.9l1.3-.6-.2 .6 .2 .7z" fill-rule="evenodd" fill="#00f"/>
<path d="M99.7 138.6h7.6v113.1h-7.6z" fill="#fff"/>
<path d="M99.7 138.6h7.6v113.1h-7.6z" fill="none" stroke="#000" stroke-width=".21"/>
<text font-size="7" x="156.7" y="14.3">C8051F348</text>
<text font-size="4.2" x="87" y="20.9">USB, 25 MIPS, 32 kB Flash, 48-Pin Mixed-Signal MCU</text>
<g font-size="3.5">
<text x="111.1" y="37.6">-</text>
<text x="22.2" y="47.7">-</text>
<text x="111.1" y="43.6">-</text>
<text x="111.1" y="47.2">-</text>
<text x="22.2" y="51.2">-</text>
<text x="22.2" y="54.7">-</text>
<text x="111.1" y="54.7">-</text>
<text x="111.1" y="58.3">-</text>
<text x="22.2" y="60.7">-</text>
<text x="22.2" y="64.3">-</text>
<text x="111.1" y="61.8">-</text>
<text x="22.2" y="67.8">-</text>
<text x="111.1" y="69.4">-</text>
<text x="22.2" y="75.4">-</text>
<text x="111.1" y="72.9">-</text>
<text x="22.2" y="81.4">-</text>
<text x="111.1" y="78.9">-</text>
<text x="111.1" y="82.4">-</text>
<text x="22.2" y="84.9">-</text>
<text x="22.2" y="88.4">-</text>
<text x="111.1" y="90">-</text>
<text x="111.1" y="96">-</text>
<text x="111.1" y="99.5">-</text>
<text x="111.1" y="107.1">-</text>
<text x="111.1" y="110.7">-</text>
<text x="111.1" y="121.9">-</text>
</g>
<g font-size="3.2">
<text x="22.2" y="33.9">Analog Peripherals</text>
<text x="111.1" y="33.9">High-Speed 8051 µC Core</text>
<text x="22.2" y="43.9">USB Function Controller</text>
<text x="111.1" y="51">Memory</text>
<text x="111.1" y="65.6">Digital Peripherals</text>
<text x="22.2" y="71.6">On-Chip Debug</text>
<text x="111.1" y="86.3">Clock Sources</text>
<text x="22.2" y="94.7">Temperature Range: –40 to +85 °C</text>
<text x="22.2" y="98.4">Development Kit: C8051F340DK</text>
<text x="111.1" y="103.4">Voltage Regulator</text>
<text x="111.1" y="114.5">Operating Voltage: 2.7 to 5.25 V</text>
<text x="111.1" y="118.2">Ordering Part Number</text>
<text x="115.8" y="148">Digital Peripherals</text>
<text x="72.1" y="155.9">CIP-51 8051</text>
<text x="70.3" y="159.7">Controller Core</text>
<text x="100.4" y="194.2">SFR</text>
<text x="100.8" y="198">Bus</text>
<text x="66.9" y="199.3">System Clock Setup</text>
<text x="115.1" y="198.5">External Memory</text>
<text x="120.7" y="202.3">Interface</text>
<text x="70.1" y="232.4">USB Peripheral</text>
<text x="113.8" y="228.4">Analog Peripherals</text>
<text x="22.2" y="262.5">USB</text>
<text x="77.2" y="262.5">Copyright © 2009 by Silicon Laboratories</text>
<text x="181.3" y="262.5">4.8.2009</text>
</g>
<g font-size="2.6">
<text x="22.2" y="37.2">Two Comparators</text>
<text x="22.2" y="40.4">POR/Brown-out Detector</text>
</g>
<g font-size="2.5">
<text x="114.8" y="37.6">Pipelined instruction architecture; executes 70% of instructions in 1 or 2</text>
<text x="114.8" y="40.4">system clocks</text>
<text x="25.9" y="47.7">USB specification 2.0 compliant</text>
<text x="114.8" y="43.6">Up to 25 MIPS throughput with 25 MHz Clock</text>
<text x="114.8" y="47.2">Expanded interrupt handler</text>
<text x="25.9" y="51.2">Full-speed (12 Mbps) or low-speed (1.5 Mbps) operation</text>
<text x="25.9" y="54.7">Integrated clock recovery; no external crystal required for either full-</text>
<text x="25.9" y="57.6">speed or low-speed operation</text>
<text x="114.8" y="54.7">2304 bytes data RAM (256 + 2 kB)</text>
<text x="114.8" y="58.3">32 kB Flash; in-system programmable in 512-byte sectors</text>
<text x="25.9" y="60.7">Supports eight flexible endpoints</text>
<text x="25.9" y="64.3">Dedicated 1 kB USB buffer memory</text>
<text x="114.8" y="61.8">External parallel data memory interface</text>
<text x="25.9" y="67.8">Integrated transceiver; no external resistors required</text>
<text x="114.8" y="69.4">40 port I/O; all are 5 V tolerant</text>
<text x="25.9" y="75.4">On-chip debug circuitry facilitates full speed, non-intrusive in-system</text>
<text x="114.8" y="72.9">Hardware SMBus™ (I C™ compatible), SPI™, and 2 UART serial ports</text>
<text x="114.8" y="75.7">available concurrently</text>
<text x="25.9" y="78.2">debug (no emulator required)</text>
<text x="25.9" y="81.4">Provides breakpoints, single stepping</text>
<text x="114.8" y="78.9">4 general-purpose 16-bit counter/timers</text>
<text x="114.8" y="82.4">Programmable 16-bit counter array with 5 capture/compare modules</text>
<text x="25.9" y="84.9">Inspect/modify memory, registers, and USB memory</text>
<text x="25.9" y="88.4">Superior performance to emulation systems using ICE-chips, target</text>
<text x="25.9" y="91.2">pods, and sockets</text>
<text x="114.8" y="90">Internal oscillator: 0.25% accuracy with clock recovery enabled;</text>
<text x="114.8" y="92.8">supports all USB and UART modes</text>
<text x="114.8" y="96">External oscillator: Crystal, RC, C, or Clock</text>
<text x="114.8" y="99.5">On-chip clock multiplier: up to 48 MHz</text>
<text x="114.8" y="107.1">On-chip voltage regulator supports USB bus-powered operation</text>
<text x="114.8" y="110.7">Regulator bypass mode supports USB self-powered operation</text>
<text x="114.8" y="121.9">C8051F348-GQ, 48-Pin TQFP, 9x9 mm</text>
<text x="69" y="143.2">Debug / Programming</text>
<text x="116.7" y="141.3">Port I/O Configuration</text>
<text x="75.5" y="146.1">Hardware</text>
<text x="115.9" y="152.3">UART0</text>
<text x="152.2" y="154.4">Drivers</text>
<text x="152.8" y="151.4">Port 0</text>
<text x="47.9" y="159.5">Power-On</text>
<text x="115.9" y="157.1">UART1</text>
<text x="50.1" y="162.5">Reset</text>
<text x="69.6" y="165.9">32k Byte ISP FLASH</text>
<text x="113.6" y="162.7">Timers 0, 1,</text>
<text x="117.8" y="165.6">2, 3</text>
<text x="133.6" y="165.5">Priority</text>
<text x="152.8" y="168">Port 1</text>
<text x="49.3" y="171.5">Monitor</text>
<text x="49.6" y="168.6">Supply</text>
<text x="71.5" y="168.9">Program Memory</text>
<text x="114.3" y="173.2">PCA/WDT</text>
<text x="132.5" y="168.5">Crossbar</text>
<text x="132.8" y="171.4">Decoder</text>
<text x="152.2" y="170.9">Drivers</text>
<text x="73" y="176.9">256 Byte RAM</text>
<text x="116" y="179.9">SMBus</text>
<text x="49.4" y="184">Voltage</text>
<text x="117.9" y="184.7">SPI</text>
<text x="152.8" y="184.6">Port 2</text>
<text x="48.3" y="186.9">Regulator</text>
<text x="72.9" y="186.3">2k Byte XRAM</text>
<text x="119.2" y="189.8">Crossbar Control</text>
<text x="152.2" y="187.5">Drivers</text>
<text x="53.8" y="203.6">XTAL1</text>
<text x="68.5" y="203.7">External</text>
<text x="152.8" y="201.1">Port 3</text>
<text x="53.8" y="206.7">XTAL2</text>
<text x="67.9" y="206.6">Oscillator</text>
<text x="85.6" y="207.6">Clock</text>
<text x="122.8" y="207.5">Control</text>
<text x="152.2" y="204">Drivers</text>
<text x="67.9" y="214.5">Oscillator</text>
<text x="68.9" y="211.6">Internal</text>
<text x="83.8" y="210.6">Multiplier</text>
<text x="122.3" y="212.3">Address</text>
<text x="69.9" y="220.2">Clock</text>
<text x="83.2" y="220.2">Low Freq.</text>
<text x="124.1" y="217.1">Data</text>
<text x="152.2" y="220.6">Drivers</text>
<text x="152.8" y="217.7">Port 4</text>
<text x="67.8" y="223.2">Recovery</text>
<text x="83.6" y="223.2">Oscillator</text>
<text x="83.7" y="238.7">Controller</text>
<text x="67.4" y="245.9">Transceiver</text>
<text x="68.5" y="240">Full / Low</text>
<text x="70.1" y="243">Speed</text>
<text x="84.9" y="245.9">1k Byte</text>
<text x="86.2" y="248.8">RAM</text>
</g>
<g font-size="2.1">
<text x="55.3" y="152.2">Reset</text>
<text x="56.8" y="177.4">Power</text>
<text x="58.1" y="179.9">Net</text>
<text x="144" y="205.1">P1</text>
<text x="139.8" y="210.3">P2 / P3</text>
<text x="144" y="215">P4</text>
<text x="122.4" y="234.2">CP0</text>
<text x="122.4" y="238.6">CP1</text>
<text x="119.5" y="245.6">2 Comparators</text>
</g>
<g font-size="2">
<text x="138.8" y="71.9">2</text>
<text x="157.9" y="120.9">2</text>
</g>
<g font-size="1.7">
<text x="38.1" y="141.1">C2D</text>
<text x="33.1" y="147.4">C2CK/RST</text>
<text x="171.9" y="145.8">P0.0</text>
<text x="171.9" y="147.8">P0.1</text>
<text x="171.9" y="149.8">P0.2</text>
<text x="171.9" y="151.7">P0.3</text>
<text x="171.9" y="153.7">P0.4</text>
<text x="171.9" y="155.7">P0.5</text>
<text x="171.9" y="157.6">P0.6/XTAL1</text>
<text x="171.9" y="159.6">P0.7/XTAL2</text>
<text x="171.9" y="162.4">P1.0</text>
<text x="171.9" y="164.3">P1.1</text>
<text x="171.9" y="166.3">P1.2</text>
<text x="171.9" y="168.3">P1.3</text>
<text x="171.9" y="170.2">P1.4/CNVSTR</text>
<text x="171.9" y="172.2">P1.5/VREF</text>
<text x="37.9" y="175.4">VDD</text>
<text x="171.9" y="174.2">P1.6</text>
<text x="171.9" y="176.2">P1.7</text>
<text x="171.9" y="178.9">P2.0</text>
<text x="36.7" y="185.2">VREG</text>
<text x="171.9" y="180.9">P2.1</text>
<text x="171.9" y="182.9">P2.2</text>
<text x="171.9" y="184.8">P2.3</text>
<text x="37.7" y="191.9">GND</text>
<text x="171.9" y="186.8">P2.4</text>
<text x="171.9" y="188.8">P2.5</text>
<text x="171.9" y="190.8">P2.6</text>
<text x="171.9" y="192.7">P2.7</text>
<text x="171.9" y="195.5">P3.0</text>
<text x="171.9" y="197.4">P3.1</text>
<text x="171.9" y="199.4">P3.2</text>
<text x="171.9" y="201.4">P3.3</text>
<text x="171.9" y="203.3">P3.4</text>
<text x="171.9" y="205.3">P3.5</text>
<text x="171.9" y="207.3">P3.6</text>
<text x="171.9" y="209.3">P3.7</text>
<text x="171.9" y="212">P4.0</text>
<text x="171.9" y="214">P4.1</text>
<text x="171.9" y="216">P4.2</text>
<text x="171.9" y="217.9">P4.3</text>
<text x="171.9" y="219.9">P4.4</text>
<text x="171.9" y="221.9">P4.5</text>
<text x="171.9" y="223.9">P4.6</text>
<text x="171.9" y="225.8">P4.7</text>
<text x="39.2" y="237.3">D+</text>
<text x="39.5" y="240.4">D-</text>
<text x="36.8" y="246.7">VBUS</text>
</g>
<g font-size="1.1">
<text x="129.4" y="235.3">+</text>
<text x="129.4" y="239.6">+</text>
<text x="129.6" y="236.5">-</text>
<text x="129.6" y="240.9">-</text>
</g>
</svg>
